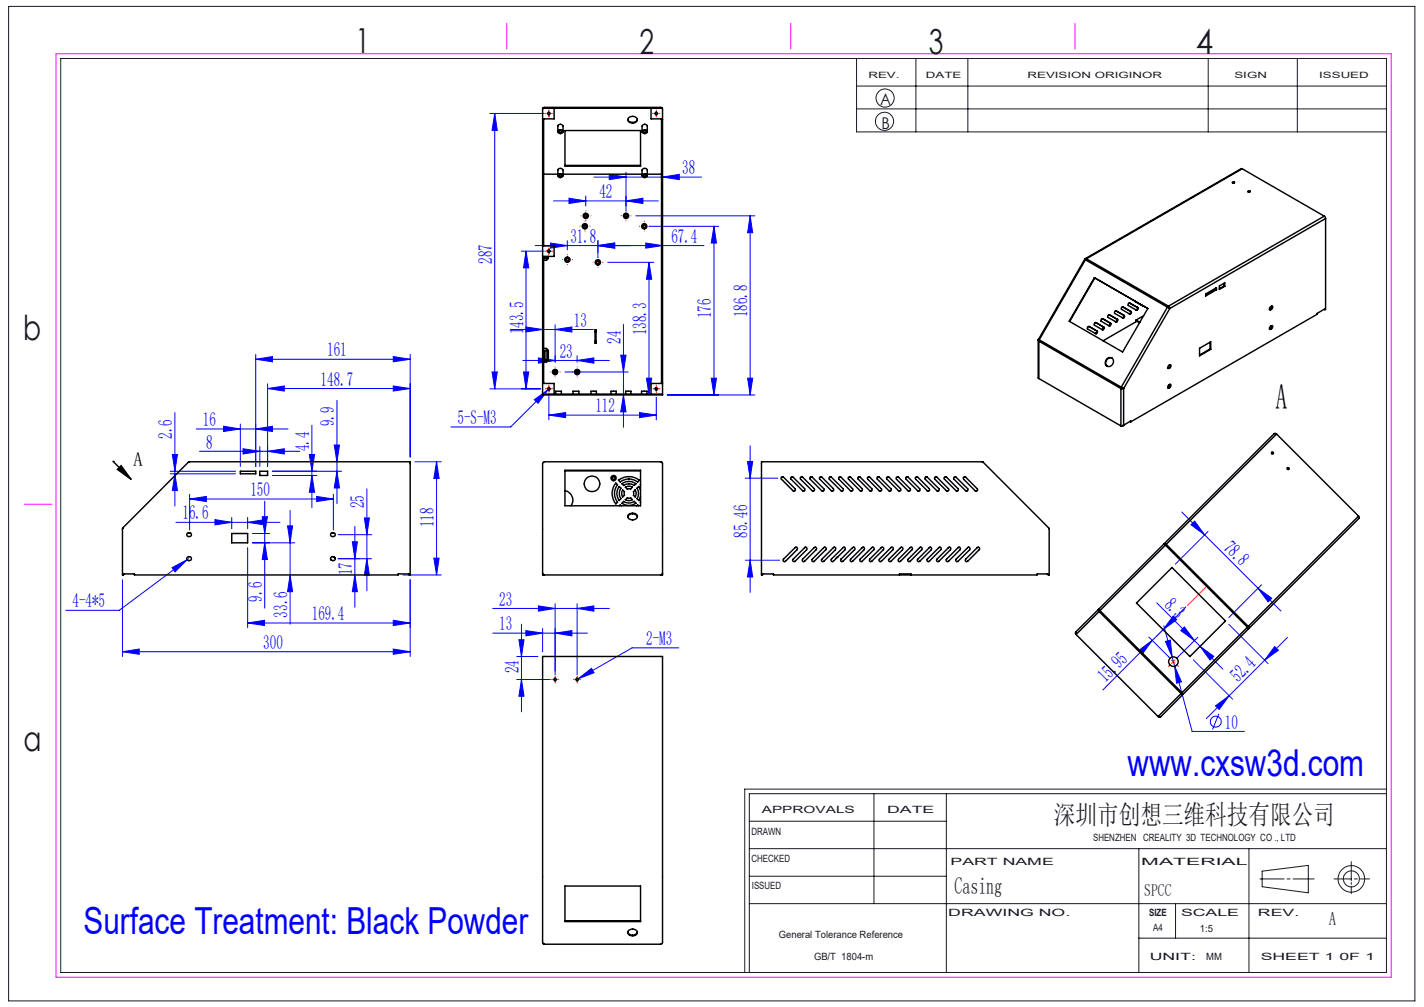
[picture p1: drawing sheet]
<svg xmlns="http://www.w3.org/2000/svg" width="297mm" height="210mm" viewBox="0 0 297 210" stroke-linecap="round" stroke-linejoin="round" font-family="sans-serif">
<g fill="none" stroke="#191924" stroke-width=".21">
<path d="M1.8 1.3h293.3v207.4h-293.3zM12.7 12.2h276.5v190.6h-276.5zM178.6 12.2v15.3h110.6M178.6 17.9h110.6M191 12.2v15.3M201.9 12.2v15.3M252 12.2v15.3M270.6 12.2v15.3M178.6 22.7h110.6M156.3 177h132.9M156.3 171.3h41.1M182.3 165.5v22.9"/>
<path d="M197.4 165.5v37.3M237.5 177v25.8M260.5 177v25.8M281.8 179.7v4M289.2 165.5h-132.9v37.3M289.2 164.6h-133.9v38.2M156.3 188.4h132.9M156.3 182.7h41.1M237.5 195.6h51.7M245.2 188.4v7.2M262.8 183.3h5M263.2 181.7l9.7-1.2v5.7l-9.7-1.3z"/>
<path d="M268.4 183.3h.7M269.7 183.3h4.4M278.2 183.3h3.6M281.8 184v.4M281.8 184.8v1.6M282.5 183.3h.6M283.7 183.3h1.9"/>
<circle cx="184.5" cy="25.3" r="1.9"/>
<circle cx="184.6" cy="20.4" r="1.89"/>
<circle cx="281.9" cy="183.3" r="1.68"/>
<circle cx="281.9" cy="183.3" r="2.77"/>
</g>
<path d="M11.7 11.2h278.5v192.6h-278.5zM105.7 4.9v5.3M164.9 4.9v5.3M224.2 4.9v5.3M5 105.2h5.8" fill="none" stroke="#f0f" stroke-width=".21"/>
<g fill="none" stroke="#00f" stroke-width=".21">
<path d="M102.2 23.7h11.3M103.2 23.7l.5 3.5h-1.1zM103.2 23.7v57.4M123.9 36.9h22.4M127.1 36.4l3.5 .5-3.5 .6zM130.6 35.9v8.1M138.2 36.9l3.5-.5v1.1zM108.7 52.4h4.8M109.7 52.4l.6 3.5h-1.1zM109.7 52.4v28.7M114.8 50.7l3.5 .5-3.5 .5zM115.4 41.9h21.9"/>
<path d="M118.3 50.2v1.9M118.7 41.3l3.5 .6-3.5 .5zM122.2 40.9v2.1M124.7 51.2l3.5-.5v1zM124.7 50.2v3.5M126.8 54.7h9.6M130.6 41.9l3.5-.6v1.1zM132.6 45h24.8M134.7 50.7l3.5 .5-3.5 .5zM135.4 54.7l.5 3.5h-1.1zM135.4 54.7v27.7M135.4 47.2h14.5"/>
<path d="M146.8 51.2h-35.2M148.9 47.2l.5 3.5h-1.1zM148.9 47.2v35.2M156.5 45l.5 3.5h-1.1zM156.5 45v37.4M53.3 74.9l3.5-.5v1.1zM53.3 73.9v23.4M53.3 74.9h32.2M82 74.4l3.5 .5-3.5 .6zM85.5 73.9v21.4M102.6 77.6h1.1l-.5 3.5zM106.4 68.7h17.4"/>
<path d="M109 75.2h18.1M109.2 77.6h1.1l-.6 3.5zM109.7 68.2l3.5 .5-3.5 .5zM112.3 74.6l3.5 .6-3.5 .5zM115.8 68.7l3.5-.5v1zM115.8 67.7v7.8M117.8 77.6h13.2M120.4 75.2l3.5-.6v1.1zM120.4 74.2v1.3M129.5 74.1h1.1l-.6 3.5zM130 67.7v21.4M134.8 78.9h1.1l-.5 3.5z"/>
<path d="M148.3 78.9h1.1l-.5 3.5zM155.9 78.9h1.1l-.5 3.5zM35.5 98.3h13.6M35.5 98.8h13.6M35.9 94.8h1.1l-.5 3.5zM36.5 98.8l.5 3.5h-1.1zM36.5 86v19.5M40.9 89.5h19.2M41.6 94.1h20.9M46.6 88.9l3.5 .6-3.5 .5zM50.1 88.4v8.9M50.7 93.6l3.5 .5-3.5 .6z"/>
<path d="M53.3 89.5l3.5-.6v1.1zM54.2 93.1v4.2M55.8 81l3.5-.5v1.1zM55.8 80v17.3M55.8 81h29.7M55.8 94.1l3.5-.5v1.1zM56.8 98.3h14.5M56.8 99.2h9.3M64.5 94.8h1.1l-.5 3.5zM65.1 99.2l.5 3.4h-1.1zM65.1 88.7v17.2M69.7 92.8h1.1l-.5 3.5z"/>
<path d="M70.3 98.3l.5 3.5h-1.1zM70.3 83.5v21.5M82 80.5l3.5 .5-3.5 .6zM86.5 96.3h5.5M91.1 96.3l.5 3.5h-1.1zM91.1 96.3v23.6M102.2 81.1h10.5M111.4 83.4l2.9-2.1-2.1 2.8zM114.3 81.3l-7.8 7.7h-12.4M114.5 81.1l-.2 .2M114.5 86.6l3.5-.6v1.1zM114.5 82.1v5.5"/>
<path d="M114.5 86.6h22.4M130 82.4l.6 3.5h-1.1zM133.4 86l3.5 .6-3.5 .5zM136.9 82.8v4.8M139.2 82.4h18.2M155.4 99.7h6.8M155.9 96.2h1.1l-.5 3.5zM156.5 93v30.5M35.9 118.4l3.1-1.7-2.5 2.6zM36.7 108.9h21.7M39 116.7l-14.1 10.6h-11.2M39.3 116.5l-.3 .2"/>
<path d="M39.5 104.1l3.5-.6v1.1zM39.5 103.1v7.4M39.5 104.1h30M44.8 108.4l3.5 .5-3.5 .6zM48.3 107.9v2.4M51.6 114.2v16.7M51.6 108.9l3.6-.5v1.1zM51.6 107.9v2.4M52.7 111.3h3.5M52.7 113.2h8.8M54.7 107.8h1.1l-.6 3.5zM55.2 113.2l.6 3.5h-1.1z"/>
<path d="M55.2 104.5v22.3M60 109.7h1l-.5 3.5zM60.5 119.9l.5 3.5h-1zM60.5 106.5v23.7M66 103.5l3.5 .6-3.5 .5zM69.5 103.1v7.4M70.5 116.5h7M70.5 111.5h7M73.5 113h1l-.5 3.5zM74 119.9l.5 3.5h-1zM74 109.8v16.8M76 108h1l-.5 3.5z"/>
<path d="M76.5 116.5l.5 3.5h-1zM76.5 101.9v21.3M84 119.9h8M90.5 116.4h1.1l-.5 3.5zM155.4 116.8h7.2M156.5 116.8l.5 3.5h-1.1zM246.5 106.8l15.9 15.9M248.4 109.4l.8-.7 2 2.8zM252 110.8l-6.9 6.8M25.5 135.9l3.5-.5v1zM25.5 120.9v16M25.5 135.9h60"/>
<path d="M51.6 129.9l3.6-.5v1zM51.6 129.9h33.9M82 129.4l3.5 .5-3.5 .5zM82 135.4l3.5 .5-3.5 .5zM85.5 120.9v16M102.8 126.9h24.3M102.8 132h19.7M107.8 136.9h4.4M108.2 133.4h1.1l-.5 3.5zM108.8 130.2v18.2M109.7 131.5l3.5 .5-3.5 .6zM112.3 126.4l3.5 .5-3.5 .6z"/>
<path d="M113.2 131v4.9M115.8 132l3.5-.5v1.1zM115.8 125.9v14.8M120.4 126.9l3.5-.5v1.1zM120.4 125.9v14.8M141.6 135.1h-9.8l-11.2 6.5M237.5 135.7l2.8-2.1-2.1 2.8zM239.6 132.8l4.4 4.5M240.3 133.6l-10.3 10.3M241.3 125.7l7.8 7.9M242.6 131.3l-2.3 2.3M242.7 130.5l1.8 6.5"/>
<path d="M243.1 133.8l1-.3 .4 3.5zM244.5 137l.5 2M244.7 128.5l.7 .7-2.8 2.1zM245 139l1.4 3.2-1 .3zM245 139l3.6 13.5h10.9M245.6 138.5l-.3 .3-.6 .2M247 130.7l2.1 2.9-2.8-2.1zM247.3 126.6l-4.7 4.7M248.9 137.6l8.2 8.2M249.1 133.6l1.2 1.2M249.8 132.9l-4.4 4.4M250.3 134.8l2.9 2.1-.8 .7z"/>
<path d="M250.3 134.8l4.8 4.8M256.3 130.2l8.2 8.2M262.4 122.7l2.9 2.1-.8 .7zM262.4 122.7l4.8 4.7M263.1 121.9l-6.8 6.9M263.8 137.7l-12.2 12.2M265.9 134.8l.7 .8-2.8 2.1zM268.5 132.9l-4.7 4.8M107.8 141.7h7M108.8 141.7l.5 3.5h-1.1zM120.6 141.6l2.8-2.2 .5 .9zM120.6 141.6l-.2 .1"/>
<path d="M253.5 147.2l2.9-2.1-2.1 2.8zM254.2 148.9l-1.3 3.2"/>
<circle cx="253.6" cy="150.5" r="1.15"/>
</g>
<path d="M23.6 96.2l3.7 3.8M23.6 96.2h.1M24.5 97.9l.8-.8 2 2.9z" fill="none" stroke="#000" stroke-width=".3"/>
<g fill="none" stroke="#f00" stroke-width=".21" stroke-dasharray="30.5 1.3 1.3 1.3">
<path d="M114 23.7h-.3M114.5 23.2v-.3M114.5 24.2v.2M115 23.7h.2M136.4 23.7h-.3M136.9 23.2v-.3M136.9 24.2v.2M137.4 23.7h.2M114 52.4h-.3M114.5 51.9v-.3M114.5 52.9v.2M115 52.4h.2"/>
<path d="M117.4 54.1h-.1M118.4 53.1h.1M118.4 55.1v.1M119.4 54.1h.1M121 47.2h-.1M121.2 45h-.1M122 46.2v-.1M122 48.2h.1M122.2 44h.1M122.2 46v.1M123 47.2h.1M123.2 45h.1"/>
<path d="M123.7 54.7h.1M124.7 53.7h.1M124.7 55.7v.1M125.7 54.7h.1M129.6 45h-.1M130.6 44h.1M130.6 46v.1M131.6 45h.1M133.4 47.2h-.1M134.4 46.2v-.1M134.4 48.2h.1M135.4 47.2h.1"/>
<path d="M114.8 77.6h-.1M115.8 76.6v-.1M115.8 78.6h.1M116.8 77.6h.1M119.4 77.6h-.1M120.4 76.6v-.1M120.4 78.6h.1M121.4 77.6h.1M114 81.1h-.3M114.5 80.6v-.3M114.5 81.6v.2M115 81.1h.2"/>
<path d="M136.4 81.1h-.3M136.9 80.6v-.3M136.9 81.6v.2M137.4 81.1h.2M244 138.7l-.3 .3M244 137.3l-.3-.4M245.5 138.7l.3 .3M245.5 137.3l.3-.4M115.3 141.7h-.3M115.8 141.2v-.3M115.8 142.2v.2M116.3 141.7h.2"/>
<path d="M119.9 141.7h-.3M120.4 141.2v-.3M120.4 142.2v.2M120.9 141.7h.2"/>
</g>
<g fill="none" stroke="#f00" stroke-width=".21">
<path d="M114 23.7h1M114.5 23.2v1M136.4 23.7h1M136.9 23.2v1M114 52.4h1M114.5 51.9v1M117.8 54.1h1.1M118.3 53.6v1.1M121.5 47.2h1M121.7 45h1M122 46.7v1M122.2 44.5v1"/>
<path d="M124.2 54.7h1M124.7 54.2v1M130.1 45h1M130.6 44.5v1M133.9 47.2h1M134.4 46.7v1M115.3 77.6h1M115.8 77.1v1M119.9 77.6h1M120.4 77.1v1M114 81.1h1M114.5 80.6v1"/>
<path d="M136.4 81.1h1M136.9 80.6v1M244.4 137.6l.7 .8M245.1 137.6l-.7 .8M115.3 141.7h1M115.8 141.2v1M119.9 141.7h1M120.4 141.2v1"/>
</g>
<path d="M241.2 132.7l10.2-10.2" fill="none" stroke="#f00" stroke-width=".21" stroke-dasharray="30.5 1.3 1.3 1.3" stroke-dashoffset="25.1"/>
<path d="M24.5 97.9l.8-.8 2 2.9z" fill="#000"/>
<g fill="#00f">
<path d="M262.4 122.7l2.9 2.1-.8 .7zM248.4 109.4l.8-.7 2 2.8z"/>
<path d="M115.8 68.7l3.5-.5v1zM109.7 68.2l3.5 .5-3.5 .5z"/>
<path d="M35.9 118.4l.6 .9 2.5-2.6zM114.8 50.7l3.5 .5-3.5 .5zM124.7 51.2l3.5-.5v1zM111.4 83.4l.8 .7 2.1-2.8zM120.6 141.6l3.3-1.3-.5-.9zM243.1 133.8l1.4 3.2-.4-3.5zM245 139l.4 3.5 1-.3z"/>
<path d="M114.5 86.6l3.5-.6v1.1zM133.4 86l3.5 .6-3.5 .5z"/>
<path d="M112.3 126.4l3.5 .5-3.5 .6zM120.4 126.9l3.5-.5v1.1z"/>
<path d="M50.7 93.6l3.5 .5-3.5 .6zM55.8 94.1l3.5-.5v1.1z"/>
<path d="M51.6 129.9l3.6-.5v1zM82 129.4l3.5 .5-3.5 .5zM55.8 81l3.5-.5v1.1zM82 80.5l3.5 .5-3.5 .6zM53.3 74.9l3.5-.5v1.1zM82 74.4l3.5 .5-3.5 .6z"/>
<path d="M115.8 132l3.5-.5v1.1zM109.7 131.5l3.5 .5-3.5 .6z"/>
<path d="M82 135.4l3.5 .5-3.5 .5zM25.5 135.9l3.5-.5v1zM51.6 108.9l3.6-.5v1.1zM44.8 108.4l3.5 .5-3.5 .6zM53.3 89.5l3.5-.6v1.1zM46.6 88.9l3.5 .6-3.5 .5zM66 103.5l3.5 .6-3.5 .5zM39.5 104.1l3.5-.6v1.1z"/>
<path d="M253.5 147.2l2.9-2.1-2.1 2.8zM265.9 134.8l.7 .8-2.8 2.1z"/>
<path d="M244.7 128.5l.7 .7-2.8 2.1zM237.5 135.7l2.8-2.1-2.1 2.8z"/>
<path d="M156.5 116.8l.5 3.5h-1.1zM155.9 96.2h1.1l-.5 3.5z"/>
<path d="M109.2 77.6h1.1l-.6 3.5zM109.7 52.4l.6 3.5h-1.1zM102.6 77.6h1.1l-.5 3.5zM103.2 23.7l.5 3.5h-1.1z"/>
<path d="M76.5 116.5l.5 3.5h-1zM76 108h1l-.5 3.5z"/>
<path d="M70.3 98.3l.5 3.5h-1.1zM69.7 92.8h1.1l-.5 3.5zM90.5 116.4h1.1l-.5 3.5zM91.1 96.3l.5 3.5h-1.1zM36.5 98.8l.5 3.5h-1.1zM35.9 94.8h1.1l-.5 3.5zM129.5 74.1h1.1l-.6 3.5zM130 82.4l.6 3.5h-1.1zM135.4 54.7l.5 3.5h-1.1zM134.8 78.9h1.1l-.5 3.5zM148.9 47.2l.5 3.5h-1.1zM148.3 78.9h1.1l-.5 3.5zM156.5 45l.5 3.5h-1.1zM155.9 78.9h1.1l-.5 3.5zM108.8 141.7l.5 3.5h-1.1zM108.2 133.4h1.1l-.5 3.5z"/>
<path d="M54.7 107.8h1.1l-.6 3.5zM55.2 113.2l.6 3.5h-1.1zM60 109.7h1l-.5 3.5zM60.5 119.9l.5 3.5h-1zM64.5 94.8h1.1l-.5 3.5zM65.1 99.2l.5 3.4h-1.1zM73.5 113h1l-.5 3.5zM74 119.9l.5 3.5h-1z"/>
<path d="M247 130.7l2.1 2.9-2.8-2.1zM250.3 134.8l2.9 2.1-.8 .7z"/>
<path d="M124.7 51.2l3.5-.5v1zM134.7 50.7l3.5 .5-3.5 .5zM127.1 36.4l3.5 .5-3.5 .6zM138.2 36.9l3.5-.5v1.1z"/>
<path d="M112.3 74.6l3.5 .6-3.5 .5zM120.4 75.2l3.5-.6v1.1zM118.7 41.3l3.5 .6-3.5 .5zM130.6 41.9l3.5-.6v1.1z"/>
</g>
<g fill="none" stroke="#000" stroke-width=".3">
<path d="M113.2 24.9h.2M113.2 22.6l.2-.2h24.5l.2 .2M113.2 22.6v59.8h25l-.1-59.8M113.2 22.6h24.9M113.4 36.3h2.9M115.6 22.6v2.2h-2.2v26.5h2.2v2.2h-2.2v26.5h2.2v2.2M116.3 36.6v-1.1a.58 .58 0 0 1 .6-.4 .58 .58 0 0 1 .5 .4v1.1M116.3 27.5v-1.2a.58 .58 0 0 1 .6-.4 .58 .58 0 0 1 .5 .4v1.2M116.4 27.3a.55 .55 0 0 1 .6-.2 .55 .55 0 0 1 .4 .5 .55 .55 0 0 1-.6 .3 .55 .55 0 0 1-.4-.6zM116.4 36.5a.55 .55 0 0 1 .6-.3 .55 .55 0 0 1 .4 .6 .55 .55 0 0 1-.6 .2 .55 .55 0 0 1-.4-.5zM117.4 36.3h16.5M117.8 27.2h15.8v7.4h-15.8z"/>
<path d="M117.8 34.5h15.8M131 24.9a1.09 1.09 0 0 0 .9 .6 1.09 1.09 0 0 0 1-.6M131.2 24.5a.97 .97 0 0 1 1.1-.2 .97 .97 0 0 1 .6 1 1.07 1.07 0 0 1-1.1 .4 1.07 1.07 0 0 1-.8-.8zM133.9 27.5v-1.2a.58 .58 0 0 1 .6-.4 .58 .58 0 0 1 .5 .4v1.2M133.9 36.6v-1.1a.58 .58 0 0 1 .6-.4 .58 .58 0 0 1 .5 .4v1.1M133.9 27.3a.51 .51 0 0 1 .7-.3 .51 .51 0 0 1 .3 .7l-.6 .1a.37 .37 0 0 1-.4-.5zM133.9 36.5a.51 .51 0 0 1 .7-.3 .51 .51 0 0 1 .3 .7l-.6 .1a.37 .37 0 0 1-.4-.5zM135 36.3h3M135.8 22.6v2.2h2.2v55.2h-2.2v2.2M138 24.9h.2M257.1 38h.4a.21 .21 0 0 1-.2 .2 .21 .21 0 0 1-.2-.2zM257.4 38v.2"/>
<path d="M259.1 35.2h-.2l-32.5 18.7M259.1 35.2l-32.5 18.8M259.1 35.2l17.1 9.9M260.3 39.8h.3l.1 .2h-.4zM260.7 39.8v.2M113.2 53.6h.2M113.2 51.2h.2M113.7 53.5v.4h.4v-.4M114.4 52.1v.5M114.4 53.5v.4l-.4 .4h-.6M226.2 54.1l.2 .1M226.2 54.1l-9.6 16.7"/>
<path d="M226.3 54l-.1 .1M226.3 54h.2M226.4 53.9l-.1 .1M226.4 53.9l.2 .1M226.4 54.2l-9.7 16.7M226.4 54.2l17.1 9.9M226.5 54l-.1 .2M226.6 54h-.1M226.6 54l17.1 9.8M228.2 57.9l11.2 6.4-5.3 9.1-11.1-6.4zM228.2 57.9l.2 .1-5.3 9.1M254.3 59.6l1.1-.6v.7l-1.1 .7z"/>
<path d="M255.3 59.6l.1 .1M255.3 59.6l-1 .6M255.3 59.1v.5M276.2 45.1l.3 .5M276.2 45.1l-32.5 18.7M276.5 45.6l-32.5 18.7M276.5 45.6v18.9l-.2 .1M113.2 79.9h.2M113.4 72.7h.6l.4 .4v2l-.4 .4h-.6M113.7 73.1h.4v2h-.4zM124.1 71.2h.2M124.1 68.8h.2v2.8h-.2z"/>
<path d="M124.1 69.2h.2M138 79.9h.2M216.5 71v7.8l.2 .1M216.5 71h.1M216.6 71l.1 .1M216.6 70.8l-.1 .2M216.6 70.8l.1 .1M216.6 70.8v.2M216.6 70.8h.1M216.7 71.1l17.1 9.9M216.7 78.9l17.1 9.9M216.7 71.1v7.8"/>
<path d="M216.7 70.9v.2M216.7 70.9l17.2 9.8M227.2 68.1l-.3 .1-.1 .4 1.7 1 .3-.1v-.4M227.2 68.1l1.6 1M227.2 68.1l1.5 .9M228.6 67.3l-.3 .1-.1 .4 1.7 1 .3-.2 .1-.3M228.6 67.3l1.7 1M228.6 67.3l1.5 .9M228.7 69v.4l-.3 .1M228.7 69l.1 .1M230 66.5l-.3 .1v.4l1.7 1 .2-.2 .1-.4M230 66.5l1.7 .9"/>
<path d="M230 66.5l1.5 .9M230.1 68.2v.4l-.3 .1M230.1 68.2l.2 .1M230.8 75a.84 .84 0 0 1 1.2-.3 .84 .84 0 0 1 0 1.3 .84 .84 0 0 1-1.3 .3 .84 .84 0 0 1 .1-1.3zM231.4 65.6l-.3 .2v.4l1.7 1 .2-.1 .1-.5M231.4 65.6l1.7 1M231.4 65.6l1.5 1M231.5 67.4v.4l-.3 .1M231.5 67.4h.2M231.9 74.7a1.03 1.03 0 0 0-1.1 .5 1.03 1.03 0 0 0 .1 1.2M232.8 64.8l-.3 .1v.5l1.7 .9 .3-.2v-.3M232.8 64.8l1.7 1"/>
<path d="M232.8 64.8l1.6 .9M232.9 66.6v.4l-.2 .1M232.9 66.6h.2M234.2 64l-.3 .1v.4l1.8 1 .2-.2v-.3M234.2 64l1.7 1M234.2 64l1.6 .9M234.4 65.7v.3l-.3 .2M234.4 65.7l.1 .1M235.6 63.2h-.2l-.1 .4 1.8 1.1 .3-.3-.1-.2M235.6 63.2l1.7 1M235.6 63.2l1.6 .9M235.8 64.9v.3l-.3 .2"/>
<path d="M235.8 64.9l.1 .1M236.7 62.8l1.9 1.1M237 66.7v.2M237 66.9l-.1 .2-6.9 4M237 66.7l.7 .5M237 66.9l.7 .4M237.2 64.1v.3l-.3 .2M237.2 64.1l.1 .1M238.4 63.8h-.1M238.5 65.9l-1.5 .8M243.5 64.1l.3 .1M243.5 64.1l-9.6 16.6"/>
<path d="M243.7 76.8h-.1M243.7 76.8h.1M243.7 63.8l-.2 .3M243.7 63.8l.1 .2M243.8 64.2l.2 .1M243.8 76.7l.1 .1M243.8 76.7l-.1 .1M243.8 64v.2M243.8 64l.2 .3M243.9 76.8a.34 .34 0 0 0 .4-.4 .34 .34 0 0 0-.4-.3 .45 .45 0 0 0-.3 .3 .45 .45 0 0 0 .1 .5l.1-.1M243.9 76.8h-.1M244 64.3l-9.6 16.7"/>
<path d="M244.1 76.1v.2l-.3 .4M250.2 72.6l2.3-1.3v1.5l-2.3 1.4zM251.5 61.3l2.2-1.3v.4l-2.2 1.3zM252.4 72.8h.1M252.4 72.8l-2.2 1.2M252.4 71.4v1.4M253.6 60.4h.1M253.6 60.4l-2.1 1.2M253.6 60.1v.3M264.9 64.5h-.1M264.9 68.6h-.1M264.9 64.5l.1 .1"/>
<path d="M264.9 68.6l.1 .1M265 64.4l.2 .1M265 64.4l-.1 .1M265 68.5l.2 .1M265 68.5l-.1 .1M265.2 68.6l.3-.5a.38 .38 0 0 0-.5-.1 .38 .38 0 0 0-.2 .4v.2l.2 .1M265.2 64.5l.3-.5a.39 .39 0 0 0-.5-.1 .39 .39 0 0 0-.2 .4v.2l.2 .1M265.2 68.6l-.2 .1M265.2 64.5l-.2 .1M265.3 63.8l-.3 .6M265.3 67.9l-.3 .6M276.2 64.5l.1 .1"/>
<path d="M276.3 64.6v-.2l-1.6 1v.1l-38.9 22.5M50.1 98.3h3.2v.5h-3.2zM54.2 98.3h1.6v.9h-1.6zM113.2 82.2h25M115.9 82.2v-.6h1.2v.6M117.8 98.1h15.8v7.4h-15.8zM117.8 98.2h15.8M119.5 82.2v-.6h1.2v.6M123.3 82.2v-.6h1.1v.6M127.4 82.2v-.6h1.1v.6M130.5 82.2v-.6h1.1v.6M133.8 82.2v-.6h1.1v.6"/>
<path d="M158.8 96.3h46.2l13.8 13.8v9.8h-.2v-.2h-2.3v.2h-55v-.2h-2.3v.2h-.2zM163 99.5h.4l2.4 2.4a.3 .3 0 0 1 0 .4 .3 .3 0 0 1-.4 0l-2.5-2.4zM165 99.5h.4l2.4 2.4a.3 .3 0 0 1 0 .4 .3 .3 0 0 1-.4 0l-2.5-2.4zM167 99.5l.3-.1 2.5 2.5a.3 .3 0 0 1 0 .4 .3 .3 0 0 1-.4 0l-2.4-2.4zM169 99.5h.4l2.4 2.4a.3 .3 0 0 1 0 .4 .3 .3 0 0 1-.4 0l-2.4-2.4zM171 99.5h.4l2.4 2.4a.3 .3 0 0 1 0 .4 .3 .3 0 0 1-.4 0l-2.5-2.4zM173 99.5l.3-.1 2.5 2.5a.3 .3 0 0 1 0 .4 .3 .3 0 0 1-.4 0l-2.4-2.4zM175 99.5h.4l2.4 2.4a.3 .3 0 0 1 0 .4 .3 .3 0 0 1-.4 0l-2.4-2.4zM177 99.5h.4l2.4 2.4a.3 .3 0 0 1 0 .4 .3 .3 0 0 1-.4 0l-2.5-2.4zM179 99.5h.4l2.4 2.4a.3 .3 0 0 1 0 .4 .3 .3 0 0 1-.4 0l-2.5-2.4zM180.9 99.6l.2-.2 .3 .1 2.4 2.4a.3 .3 0 0 1 0 .4 .3 .3 0 0 1-.4 0l-2.4-2.4zM183 99.5h.4l2.4 2.4a.3 .3 0 0 1 0 .4 .3 .3 0 0 1-.4 0l-2.5-2.4z"/>
<path d="M185 99.5h.4l2.4 2.4a.3 .3 0 0 1 0 .4 .3 .3 0 0 1-.4 0l-2.5-2.4zM186.9 99.6l.4-.2 2.5 2.5a.3 .3 0 0 1 0 .4 .3 .3 0 0 1-.4 0l-2.4-2.4zM188.9 99.5h.5l2.4 2.4a.3 .3 0 0 1 0 .4 .3 .3 0 0 1-.4 0l-2.4-2.4zM191 99.5h.4l2.4 2.4a.3 .3 0 0 1 0 .4 .3 .3 0 0 1-.4 0l-2.5-2.4zM193 99.5l.3-.1 2.5 2.5a.3 .3 0 0 1 0 .4 .3 .3 0 0 1-.4 0l-2.4-2.4zM195 99.5h.4l2.4 2.4a.3 .3 0 0 1 0 .4 .3 .3 0 0 1-.4 0l-2.4-2.4zM197 99.5h.4l2.4 2.4a.3 .3 0 0 1 0 .4 .3 .3 0 0 1-.4 0l-2.5-2.4zM199 99.5l.3-.1 2.5 2.5a.3 .3 0 0 1 0 .4 .3 .3 0 0 1-.4 0l-2.4-2.4zM201 99.5h.4l2.4 2.4a.3 .3 0 0 1 0 .4 .3 .3 0 0 1-.4 0l-2.4-2.4zM233.8 80.9l.6 .1M233.8 81h.6M233.8 80.9v.1"/>
<path d="M233.8 81v7.8M233.9 80.7l.5 .3M233.9 80.7l-.1 .2M234.4 88.7h-.2v.2l-.4-.1M234.4 81v7.7M235.7 87.9h.1M235.7 87.9l.1 .1M235.8 88v-.2l-1.4 .9M243.7 80.8l-.1 .1M243.7 80.8l.1 .1M243.8 80.7l.1 .1M243.8 80.7l-.1 .1"/>
<path d="M243.9 80.8a.34 .34 0 0 0 .4-.3 .34 .34 0 0 0-.4-.3 .38 .38 0 0 0-.3 .3 .38 .38 0 0 0 .2 .4M243.9 80.8l-.1 .1M244.1 80.1v.3l-.3 .3M265.5 94.4l.1 .2h-.3M265.5 94.4l-.3-.1 .1 .3M265.5 94.4l-.2 .2M266.2 90.5l-.4-.1-36.7 36.7M266.2 90.5l-23 23M266.2 90.5l17.2 17.1M268.8 97.6a.18 .18 0 0 1 0 .3 .18 .18 0 0 1-.3 0M268.8 97.6l-.3-.1v.4M268.8 97.6l-.3 .3"/>
<path d="M25.6 110.1l13.9-13.8h46v23.6h-.2v-.2h-2.3v.2h-55v-.2h-2.2v.2h-.3zM39.1 111.2a.48 .48 0 0 1 .8 .1 .48 .48 0 0 1-.4 .7 .48 .48 0 0 1-.5-.6zM48.3 111.3h3.3v1.9h-3.3zM68.9 116.6l.1 .2M69 111.2a.49 .49 0 0 1 .8 0 .49 .49 0 0 1-.1 .7 .49 .49 0 0 1-.7-.3zM69.6 116.1l.3 .3M113.2 119.7v.2M113.2 119.9h24.9M113.2 119.9v-23.3l.3-.3 24.5 .1 .2 .3-.1 23.2M117.8 102.3a2.01 2.01 0 0 1 1.3 3.2M128.4 100.7l.4 .4a2.92 2.92 0 0 0 0 3.6l-.4 .4a3.4 3.4 0 0 1 0-4.4zM129 100.1a3.5 3.5 0 0 1 4.3 0l-.3 .4a2.92 2.92 0 0 0-3.6 0z"/>
<path d="M129.2 101.5l.3 .3a2.04 2.04 0 0 0 0 2.2l-.3 .4a2.42 2.42 0 0 1 0-2.9zM129.2 105.5l.2-.2 .2 .2M129.7 100.9a2.42 2.42 0 0 1 2.9 0l-.3 .3a1.93 1.93 0 0 0-2.2 0zM129.9 102.2l.3 .3v.8l-.3 .3a1.64 1.64 0 0 1 0-1.4zM130.1 104.6a1.93 1.93 0 0 0 2.2 0l.3 .3a2.57 2.57 0 0 1-2.9 0zM130.4 104.2l.4-.4h.8l.3 .4a1.4 1.4 0 0 1-1.5 0zM130.4 101.6a1.64 1.64 0 0 1 1.5 0l-.3 .4h-.8zM131 107.8a1.09 1.09 0 0 1 .9-.6 1.09 1.09 0 0 1 1 .6M131.2 107.2a1.08 1.08 0 0 1 1.7 .6 1.04 1.04 0 0 1-1 .6 1.04 1.04 0 0 1-.9-.8zM132.5 102.2a1.4 1.4 0 0 1 0 1.4l-.4-.3v-.8zM132.8 105.5l.2-.2 .2 .2M133.6 104.7v.1"/>
<path d="M133.6 102.3l-.4-.8-.3 .3a2.04 2.04 0 0 1 0 2.2l.3 .4 .4-.9M133.6 101.1h.1M133.6 104.7h.1M138.2 119.7l-.1 .2M165.8 114.2l.2-.1a.3 .3 0 0 1 .3 .2 .3 .3 0 0 1-.1 .3l-2.5 2.5a.29 .29 0 0 1-.4-.1 .29 .29 0 0 1 .1-.4zM167.8 114.2l.2-.1a.32 .32 0 0 1 .3 .2 .32 .32 0 0 1-.1 .3l-2.5 2.5a.29 .29 0 0 1-.3-.1 .29 .29 0 0 1 0-.4zM169.8 114.2l.2-.1a.3 .3 0 0 1 .3 .2 .3 .3 0 0 1-.1 .3l-2.6 2.5a.28 .28 0 0 1-.3-.2 .28 .28 0 0 1 .1-.3zM171.8 114.2l.2-.1a.3 .3 0 0 1 .3 .2 .3 .3 0 0 1-.1 .3l-2.5 2.5a.29 .29 0 0 1-.4-.1 .29 .29 0 0 1 .1-.4zM173.8 114.2l.2-.1a.32 .32 0 0 1 .3 .2 .32 .32 0 0 1-.1 .3l-2.5 2.5a.29 .29 0 0 1-.4-.1 .29 .29 0 0 1 .1-.4zM174.8 116.1l-.4 .3M175.4 116.6l-.1 .2M175.9 114.2l.1-.1a.32 .32 0 0 1 .3 .2 .32 .32 0 0 1-.1 .3l-2.6 2.5a.31 .31 0 0 1-.2-.5z"/>
<path d="M177.8 114.2l.2-.1a.3 .3 0 0 1 .3 .2 .3 .3 0 0 1-.1 .3l-2.6 2.5a.29 .29 0 0 1-.3-.1 .29 .29 0 0 1 .1-.4zM179.4 116.6l2.6-2.5a.32 .32 0 0 1 .3 .2 .32 .32 0 0 1-.1 .3l-2.6 2.5a.31 .31 0 0 1-.2-.5zM179.8 114.2l.2-.1a.32 .32 0 0 1 .3 .2 .32 .32 0 0 1-.1 .3l-2.5 2.5a.29 .29 0 0 1-.4-.1 .29 .29 0 0 1 .1-.4zM183.8 114.2l.2-.1a.3 .3 0 0 1 .3 .2 .3 .3 0 0 1-.1 .3l-2.6 2.5a.28 .28 0 0 1-.3-.2 .28 .28 0 0 1 .1-.3zM185.8 114.2l.2-.1a.3 .3 0 0 1 .3 .2 .3 .3 0 0 1-.1 .3l-2.5 2.5a.29 .29 0 0 1-.4-.1 .29 .29 0 0 1 .1-.4zM187.6 119.9v-.2h2.4v.2M187.9 114.2l.1-.1a.32 .32 0 0 1 .3 .2 .32 .32 0 0 1-.1 .3l-2.5 2.5a.29 .29 0 0 1-.3-.1 .29 .29 0 0 1 0-.4zM189.8 114.2l.2-.1a.3 .3 0 0 1 .3 .2 .3 .3 0 0 1-.1 .3l-2.6 2.5a.28 .28 0 0 1-.3-.2 .28 .28 0 0 1 .1-.3zM191.8 114.2l.2-.1a.3 .3 0 0 1 .3 .2 .3 .3 0 0 1-.1 .3l-2.5 2.5a.29 .29 0 0 1-.4-.1 .29 .29 0 0 1 .1-.4zM193.9 114.2l.1-.1a.32 .32 0 0 1 .3 .2 .32 .32 0 0 1-.1 .3l-2.5 2.5a.29 .29 0 0 1-.3-.1 .29 .29 0 0 1 0-.4zM195.8 114.2l.2-.1a.3 .3 0 0 1 .3 .2 .3 .3 0 0 1-.1 .3l-2.6 2.5a.28 .28 0 0 1-.3-.2 .28 .28 0 0 1 .1-.3zM197.8 114.2l.2-.1a.3 .3 0 0 1 .3 .2 .3 .3 0 0 1-.1 .3l-2.5 2.5a.29 .29 0 0 1-.4-.1 .29 .29 0 0 1 .1-.4z"/>
<path d="M199.8 114.2l.2-.1a.32 .32 0 0 1 .3 .2 .32 .32 0 0 1-.1 .3l-2.5 2.5a.29 .29 0 0 1-.4-.1 .29 .29 0 0 1 .1-.4zM201.4 116.6l2.6-2.5a.3 .3 0 0 1 .3 .2 .3 .3 0 0 1-.1 .3l-2.6 2.5a.28 .28 0 0 1-.3-.2 .28 .28 0 0 1 .1-.3zM201.8 114.2l.2-.1a.32 .32 0 0 1 .3 .2 .32 .32 0 0 1-.1 .3l-2.6 2.5a.31 .31 0 0 1-.2-.5zM242.8 113.4l.3 .3M242.8 113.4l.4 .2M242.8 113.4l.4 .1M243.1 113.7l-13.7 13.6M243.1 113.7l17.1 17.1M243.2 113.6l-.1 .1M243.2 113.5v.1M243.2 113.5l17.1 17.1M244.4 118.3l11.2 11.2-7.4 7.4-11.2-11.1z"/>
<path d="M283.4 107.6l.1 .5-36.7 36.6M283.4 107.6l-23.1 23M113.2 136.9h25v59.7l-.3 .3h-24.4l-.3-.2zM224.4 132.3l17.1 17.1M229.1 127.3l.1 .2M229.1 127.1h.1M229.1 127.1v.2M229.1 127.1l-4.7 4.6-.1 .3 .1 .3M229.2 127.1l.2 .2M229.2 127.1l-.1 .2M229.2 127.5l-4.8 4.8M229.2 127.5l17.1 17.1"/>
<path d="M229.4 127.3l-.2 .2M229.4 127.3l17.1 17.2M260.2 130.8l.1 .2M260.2 130.8l-13.7 13.7M260.3 130.6l-.1 .2M260.3 130.6l.2 .2M260.5 130.8v.2h-.2M260.5 130.8l-.2 .2M246.3 144.6l.5 .1M246.3 144.6l-4.8 4.8M246.4 144.6h-.1M246.4 144.6l.4 .1"/>
<path d="M246.5 144.5l.3 .2M246.5 144.5l-.1 .1M246.8 144.7l-4.7 4.7-.2 .2-.4-.2M117.8 184.8h15.8v7.4h-15.8zM117.8 192h15.8M131 194.4a1.09 1.09 0 0 0 .9 .6 1.09 1.09 0 0 0 1-.6M131.2 194a1.08 1.08 0 0 1 1.7 .5 1.11 1.11 0 0 1-1.9 0z"/>
<circle cx="114.5" cy="23.7" r=".26"/>
<circle cx="116.9" cy="27.4" r=".27"/>
<circle cx="116.9" cy="36.6" r=".27"/>
<circle cx="134.5" cy="27.4" r=".27"/>
<circle cx="134.5" cy="36.6" r=".27"/>
<circle cx="136.9" cy="23.7" r=".26"/>
<circle cx="114.5" cy="52.4" r=".25"/>
<circle cx="118.3" cy="54.2" r=".54"/>
<circle cx="118.3" cy="54.2" r=".3"/>
<circle cx="122" cy="47.2" r=".3"/>
<circle cx="122" cy="47.2" r=".56"/>
<circle cx="122.2" cy="45" r=".31"/>
<circle cx="122.2" cy="45" r=".54"/>
<circle cx="124.7" cy="54.7" r=".55"/>
<circle cx="124.7" cy="54.7" r=".31"/>
<circle cx="130.6" cy="45" r=".31"/>
<circle cx="130.6" cy="45" r=".54"/>
<circle cx="134.4" cy="47.2" r=".3"/>
<circle cx="134.4" cy="47.2" r=".55"/>
<circle cx="115.8" cy="77.6" r=".55"/>
<circle cx="115.8" cy="77.6" r=".25"/>
<circle cx="120.4" cy="77.6" r=".56"/>
<circle cx="120.4" cy="77.6" r=".25"/>
<circle cx="114.5" cy="81.1" r=".25"/>
<circle cx="128" cy="99.7" r=".55"/>
<circle cx="128" cy="99.7" r=".31"/>
<circle cx="136.9" cy="81.1" r=".25"/>
<circle cx="39.4" cy="116.5" r=".46"/>
<circle cx="69.4" cy="116.5" r=".46"/>
<circle cx="123.5" cy="100.9" r="1.64"/>
<circle cx="244.7" cy="138" r="1.01"/>
<circle cx="115.8" cy="141.7" r=".25"/>
<circle cx="120.4" cy="141.7" r=".25"/>
</g>
<g font-size="7.8" fill="#00f">
<text x="235.2" y="161.8">www.cxsw3d.com</text>
<text x="17.4" y="194.7">Surface Treatment: Black Powder</text>
</g>
<text font-size="7.4" x="266" y="85.3">A</text>
<g font-size="7.2" fill="#191924">
<text x="74.1" y="11">1</text>
<text x="133.4" y="11.2">2</text>
<text x="193.7" y="11.3">3</text>
<text x="249.4" y="11.3">4</text>
<text x="4.8" y="70.9">b</text>
<text x="4.9" y="156.5">a</text>
</g>
<text font-size="5.6" fill="#191924" x="219.8" y="171.8">深圳市创想三维科技有限公司</text>
<text font-size="4.9" fill="#191924" x="199.1" y="186.5">Casing</text>
<g font-size="4.1" fill="#00f">
<text x="125" y="41.3">42</text>
<text x="142.3" y="36.3">38</text>
<text x="119" y="50.6">31.8</text>
<text x="140" y="50.6">67.4</text>
<text x="102.6" y="55" transform="rotate(-90 102.6 55)">287</text>
<text x="109.2" y="69.7" transform="rotate(-90 109.2 69.7)">143.5</text>
<text x="119.7" y="68.1">13</text>
<text x="129.5" y="71.7" transform="rotate(-90 129.5 71.7)">24</text>
<text x="134.8" y="69.9" transform="rotate(-90 134.8 69.9)">138.3</text>
<text x="148.3" y="66.3" transform="rotate(-90 148.3 66.3)">176</text>
<text x="155.9" y="66.1" transform="rotate(-90 155.9 66.1)">186.8</text>
<text x="68.2" y="74.3">161</text>
<text x="116.8" y="74.6">23</text>
<text x="66.9" y="80.4">148.7</text>
<text x="42.3" y="88.9">16</text>
<text x="69.7" y="88.9" transform="rotate(-90 69.7 88.9)">9.9</text>
<text x="95.4" y="88.4">5-S-M3</text>
<text x="124.2" y="86">112</text>
<text x="35.9" y="91.5" transform="rotate(-90 35.9 91.5)">2.6</text>
<text x="43" y="93.5">8</text>
<text x="64.5" y="94.1" transform="rotate(-90 64.5 94.1)">4.4</text>
<text x="52.2" y="103.5">150</text>
<text x="76" y="106" transform="rotate(-90 76 106)">25</text>
<text x="38.1" y="108.3">16.6</text>
<text x="90.5" y="110" transform="rotate(-90 90.5 110)">118</text>
<text x="155.9" y="112.1" transform="rotate(-90 155.9 112.1)">85.46</text>
<text x="73.5" y="119.9" transform="rotate(-90 73.5 119.9)">17</text>
<text x="255" y="114.4" transform="rotate(45 255 114.4)">78.8</text>
<text x="54.7" y="125.4" transform="rotate(-90 54.7 125.4)">9.6</text>
<text x="15.1" y="126.7">4-4*5</text>
<text x="59.9" y="128.8" transform="rotate(-90 59.9 128.8)">33.6</text>
<text x="65" y="129.3">169.4</text>
<text x="104.1" y="126.3">23</text>
<text x="104.1" y="131.5">13</text>
<text x="242.6" y="126.3" transform="rotate(45 242.6 126.3)">8.3</text>
<text x="54.9" y="135.3">300</text>
<text x="134.8" y="134.5">2-M3</text>
<text x="108.2" y="140.4" transform="rotate(-90 108.2 140.4)">24</text>
<text x="230.6" y="142.5" transform="rotate(-45 230.6 142.5)">15.95</text>
<text x="258.2" y="142.4" transform="rotate(-45 258.2 142.4)">52.4</text>
<text x="255.5" y="151.9">10</text>
</g>
<text font-size="4.1" x="27.8" y="97.3">A</text>
<text font-size="3.9" fill="#191924" x="277.2" y="193">A</text>
<text font-size="3.5" fill="#191924" x="238.7" y="186.8">SPCC</text>
<g font-size="3.4" fill="#191924">
<text x="183.6" y="22">A</text>
<text x="183.8" y="27">B</text>
</g>
<g font-size="2.1" fill="#191924">
<text x="158.9" y="169.5">APPROVALS</text>
<text x="185" y="169.5">DATE</text>
<text x="156.7" y="174.2">DRAWN</text>
<text x="156.7" y="179.7">CHECKED</text>
<text x="228" y="175.4">SHENZHEN CREALITY 3D TECHNOLOGY CO ., LTD</text>
<text x="156.8" y="185.4">ISSUED</text>
<text x="198.2" y="180.4">PART NAME</text>
<text x="238" y="180.4">MATERIAL</text>
<text x="197.8" y="191">DRAWING NO.</text>
<text x="239.7" y="191">SIZE</text>
<text x="246.3" y="191">SCALE</text>
<text x="262.4" y="191">REV.</text>
<text x="162.4" y="195.6">General Tolerance Reference</text>
<text x="240.5" y="194.1">A4</text>
<text x="250.3" y="194.3">1:5</text>
<text x="169.8" y="200.2">GB/T 1804-m</text>
<text x="239.8" y="200.2">UNIT:</text>
<text x="251.6" y="200.2">MM</text>
<text x="262.9" y="200.2">SHEET 1 0F 1</text>
</g>
<g font-size="1.8" fill="#191924">
<text x="181.1" y="16.3">REV.</text>
<text x="193.1" y="16.3">DATE</text>
<text x="214.3" y="16.3">REVISION ORIGINOR</text>
<text x="257.5" y="16.3">SIGN</text>
<text x="275.1" y="16.3">ISSUED</text>
</g>
</svg>
